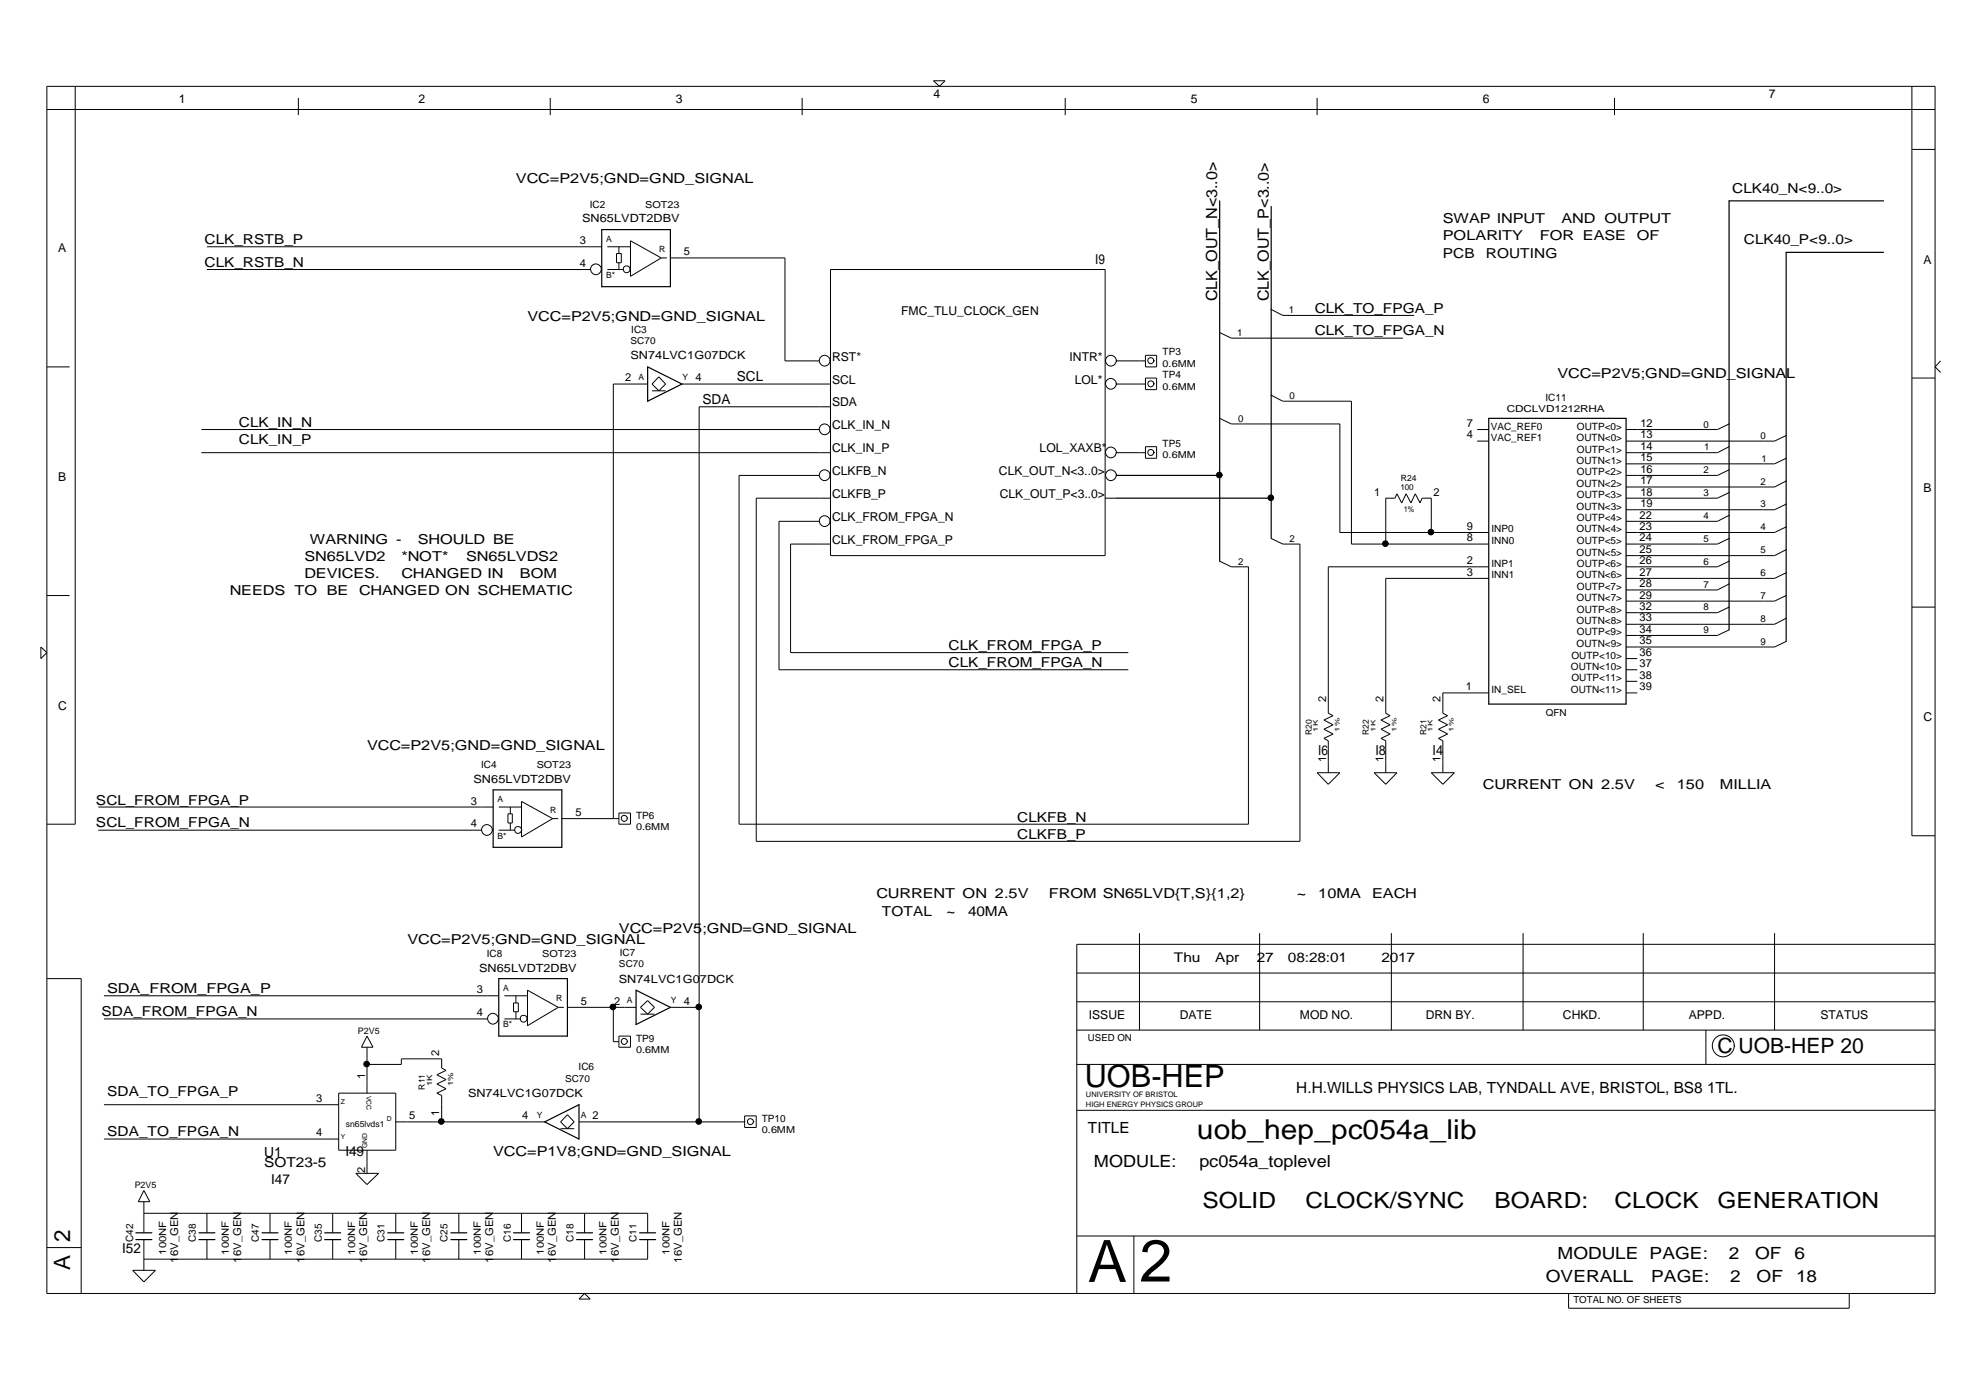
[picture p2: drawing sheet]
<svg xmlns="http://www.w3.org/2000/svg" width="420mm" height="297mm" viewBox="0 0 420 297" stroke-linecap="round" stroke-linejoin="round" font-family="sans-serif">
<g fill="none" stroke="#000" stroke-width=".21">
<path d="M9.9 18.3h400.5v256.1h-400.5zM16 18.3v156.6h-6.1M198 17.1h2.4l-1.1 1.2zM405.5 18.3v159h4.9M9.9 23.2h400.5M63.3 20.8v3.6M116.7 20.8v3.6M170.1 20.8v3.6M225.9 20.8v3.6M279.3 20.8v3.6M342.4 20.8v3.6M405.5 31.7h4.9"/>
<path d="M43.9 52.4h83.7M43.9 57.2h81.3M127.5 57.1a1.14 1.14 0 0 1-1.5 1.1 1.14 1.14 0 0 1-.4-1.9 1.14 1.14 0 0 1 1.9 .5l.1 .4M128.8 52.4h4.9M128.8 57.2h3.4M130.8 53.8h1v1.9h-1zM131.3 52.4v1.4M131.3 55.7v1.5M133.6 57.1a.73 .73 0 0 1-1 .7 .73 .73 0 0 1-.2-1.2 .73 .73 0 0 1 1.2 .2l.1 .4M133.7 51.1l6.5 3.6-6.5 3.9zM140.2 54.7h1.2M142.2 54.7h24.3v21.9h7.3"/>
<path d="M176.1 57.2h58.3v60.7h-58.3zM9.9 77.8h4.9M139.7 80l1.5 1.5-1.5 1.4-1.4-1.4zM176.1 76.5a1.14 1.14 0 0 1-1.6 1.1 1.14 1.14 0 0 1-.4-1.9 1.14 1.14 0 0 1 1.9 .4l.1 .5M236.8 76.5a1.14 1.14 0 0 1-1.6 1.1 1.14 1.14 0 0 1-.4-1.9 1.14 1.14 0 0 1 1.9 .4l.1 .5h6.1M242.9 75.4h2.4v2.4h-2.4zM244.7 76.5a.63 .63 0 0 1-.8 .6 .63 .63 0 0 1-.3-1 .63 .63 0 0 1 1.1 .2l.1 .3M258.7 70.6l2.4 1.1h36.5M269.6 65.7l2.5 1.2h27.8M411.6 76.6l-1.2 1.2 1.2 1.2M42.7 91.1h131.1M42.7 96h133.4"/>
<path d="M137.4 81.5h-7.3v92.2M138.3 82.9h2.9M144.6 81.5h31.5M176.1 91.1a1.14 1.14 0 0 1-1.6 1 1.14 1.14 0 0 1-.4-1.8 1.14 1.14 0 0 1 1.9 .4l.1 .4M176.1 86.3h-27.8v151.7M236.8 96a1.14 1.14 0 0 1-1.6 1.1 1.14 1.14 0 0 1-.4-1.9 1.14 1.14 0 0 1 1.9 .4l.1 .4h6.1M236.8 81.4a1.14 1.14 0 0 1-1.6 1.1 1.14 1.14 0 0 1-.4-1.9 1.14 1.14 0 0 1 1.9 .5l.1 .4h6.1M242.9 80.2h2.4v2.5h-2.4zM242.9 94.8h2.4v2.4h-2.4zM244.7 81.4a.63 .63 0 0 1-.8 .6 .63 .63 0 0 1-.3-1 .63 .63 0 0 1 1.1 .2l.1 .3M244.7 96a.63 .63 0 0 1-.8 .6 .63 .63 0 0 1-.3-1 .63 .63 0 0 1 1.1 .1l.1 .3M258.7 88.8l2.4 1.1h23.1v23.1h31.6"/>
<path d="M269.6 83.9l2.5 1.2h14.5v30.3h29.2M313.3 91.1h2.5M313.3 93.6h2.5M366.7 89.9l-2.4 1.2h-19.4M366.7 94.8l-2.4 1.2h-19.4M366.7 99.7l-2.4 1.2h-19.4M378.8 92.4l-2.4 1.2h-31.5M378.8 97.2l-2.4 1.2h-31.5M405.5 80.2h4.9M173.8 100.9h-17v74h108v-54.6h-3.7l-2.4-1.2M173.8 110.6h-8.6v31.5h74.1M176.1 110.5a1.14 1.14 0 0 1-1.6 1.1 1.14 1.14 0 0 1-.4-1.9 1.14 1.14 0 0 1 1.9 .5l.1 .4"/>
<path d="M176.1 100.8a1.14 1.14 0 0 1-1.6 1.1 1.14 1.14 0 0 1-.4-1.9 1.14 1.14 0 0 1 1.9 .4l.1 .5M176.1 105.7h-15.7v72.8h115.3v-63.1h-3.6l-2.5-1.2M176.1 115.4h-8.4v23.1h71.6M234.4 105.7h2.4M236.8 100.8a1.14 1.14 0 0 1-1.6 1.1 1.14 1.14 0 0 1-.4-1.9 1.14 1.14 0 0 1 1.9 .4l.1 .5M303.6 113v-7.3h-2l-.4 1-1-1.9-1 1.9-1-1.9-.9 1.9-1-1.9-.4 .9h-2v9.7M366.7 104.5l-2.4 1.2h-19.4M366.7 109.3l-2.4 1.3h-19.4M366.7 114.2l-2.4 1.2h-19.4M366.7 119.1l-2.4 1.2h-19.4M378.8 102.1l-2.4 1.2h-31.5M378.8 107l-2.4 1.2h-31.5"/>
<path d="M378.8 111.8l-2.4 1.2h-31.5M378.8 116.6l-2.4 1.3h-31.5M8.7 137.3l1.2 1.2-1.2 1.2zM9.9 126.4h4.9M315.8 120.3h-34.1v31l1 .5-1.9 1 1.9 1-1.9 .9 1.9 1-1.9 1 .9 .5v6.7M315.8 122.7h-21.9v28.6l.9 .5-1.9 1 1.9 1-1.9 .9 1.9 1-1.9 1 1 .5v6.7M344.9 139.7h2.4M366.7 128.8l-2.4 1.2h-19.4M366.7 123.9l-2.4 1.3h-19.4M366.7 133.6l-2.4 1.2h-19.4M378.8 121.5l-2.4 1.2h-31.5M378.8 126.4l-2.4 1.1h-31.5"/>
<path d="M378.8 131.2l-2.4 1.3h-31.5M378.8 136.1l-2.4 1.2h-31.5M405.5 128.8h4.9M315.8 147h-9.8v4.3l1 .5-1.9 1 1.9 1-1.9 .9 1.9 1-1.9 1 .9 .5v6.7M344.9 142.1h2.4M344.9 144.6h2.4M344.9 147h2.4M20.9 171.2h83.7M20.9 176.1h81.2M104.4 176.1a1.14 1.14 0 0 1-1.5 1.1 1.14 1.14 0 0 1-.4-1.9 1.14 1.14 0 0 1 1.9 .4l.1 .4M105.8 171.2h4.8M105.8 176.1h3.4"/>
<path d="M107.7 172.7h1v1.9h-1zM108.2 171.2v1.5M108.2 174.6v1.5M110.6 176.1a.73 .73 0 0 1-1 .6 .73 .73 0 0 1-.2-1.1 .73 .73 0 0 1 1.1 .2l.2 .3M110.6 170l6.6 3.7-6.6 3.9zM117.2 173.7h1.2M119.2 173.7h12.1M131.3 172.5h2.4v2.4h-2.4zM133 173.6a.63 .63 0 0 1-.8 .6 .63 .63 0 0 1-.3-1 .63 .63 0 0 1 1.1 .2l.1 .3M279.3 163.9h4.9l-2.5 2.5zM291.5 163.9h4.8l-2.4 2.5zM303.6 163.9h4.9l-2.5 2.5z"/>
<path d="M241.7 198v20.6M267.2 198v20.6M295.1 198v20.6M323 198v20.6M348.5 198v20.6M376.4 198v20.6M9.9 207.6h7.3v66.8M22 211.3h83.8M22 216.2h81.3M77.8 219.8l1.3 2.4h-2.4zM105.7 216.1a1.14 1.14 0 0 1-1.6 1.1 1.14 1.14 0 0 1-.3-1.9 1.14 1.14 0 0 1 1.8 .5l.2 .4M107 211.3h4.9"/>
<path d="M107 216.2h3.4M108.9 212.8h1v1.9h-1zM109.4 211.3v1.5M109.4 214.7v1.5M111.8 216.1a.73 .73 0 0 1-1 .7 .73 .73 0 0 1-.3-1.2 .73 .73 0 0 1 1.2 .2l.2 .4M111.9 210.1l6.5 3.6-6.5 3.9zM118.4 213.7h1.2M120.3 213.7h14.6M130.1 213.7v7.3h1.2M131.3 219.8h2.4v2.4h-2.4zM135.8 213.7l1.6-1.4 1.4 1.4-1.4 1.5zM135.8 215.2h3"/>
<path d="M142.2 213.7h6.1M228.4 212.5h182M228.4 206.5h182M228.4 218.6h182M361.8 218.6v7.2M410.4 200.4h-182v74M22 234.4h49.8M71.8 231.9h12.1v12.1h-12.1zM77.8 222.2v9.7M77.8 225.8h7.3v-1.1h8.6v1.9l.9 .5-1.9 .9 1.9 1.1-1.9 .9 1.9 1-1.9 .9 1 .5v5.6M83.9 238h31.6M118.9 239.5h2.9"/>
<path d="M120.3 236.5l1.5 1.5-1.5 1.5-1.4-1.5zM122.8 238h35.1M133 220.9a.63 .63 0 0 1-.8 .7 .63 .63 0 0 1-.3-1.1 .63 .63 0 0 1 1.1 .2l.1 .3M157.9 236.8h2.5v2.4h-2.5zM159.8 237.9a.63 .63 0 0 1-.8 .7 .63 .63 0 0 1-.3-1 .63 .63 0 0 1 1 .1l.2 .3M228.4 235.6h182M228.4 225.8h182M367.8 221.9a2.33 2.33 0 0 1-3.3 2.1 2.33 2.33 0 0 1-.5-3.9 2.33 2.33 0 0 1 3.8 1.2l.1 .6M22 241.7h49.8M30.5 255v6.6M30.5 252.6l1.3 2.4h-2.5zM30.5 257.4h106.9v4.2"/>
<path d="M43.9 257.4v4.2M57.3 257.4v4.2M70.6 257.4v4.2M75.5 249h4.8l-2.5 2.3zM77.8 244v5M83.9 257.4v4.2M97.3 257.4v4.2M110.6 257.4v4.2M124 257.4v4.2M9.9 264.7h7.3M28.1 269.5h4.9l-2.5 2.5zM30.5 263v6.5"/>
<path d="M43.9 263v4.2M57.3 263v4.2M70.6 263v4.2M83.9 263v4.2M97.3 263v4.2M110.6 263v4.2M122.8 275.6l1.2-1.2 1.2 1.2zM124 263v4.2M137.4 263v4.2h-106.9M228.4 262.2h182M240.5 262.2v12.2M332.7 274.4v3.2h59.5v-3.2"/>
<circle cx="258.6" cy="100.8" r=".6"/>
<circle cx="269.5" cy="105.6" r=".6"/>
<circle cx="293.8" cy="115.4" r=".6"/>
<circle cx="303.5" cy="112.9" r=".6"/>
<circle cx="130" cy="213.6" r=".6"/>
<circle cx="148.2" cy="213.6" r=".6"/>
<circle cx="77.8" cy="225.8" r=".6"/>
<circle cx="93.6" cy="237.9" r=".6"/>
<circle cx="148.2" cy="237.9" r=".6"/>
</g>
<g fill="none" stroke="#000" stroke-width=".25">
<path d="M127.6 48.7h14.6v12.1h-14.6zM258.7 42.6v76.5M269.6 43.8v70.4M399.5 53.5h-20.7v82.6M399.5 42.6h-32.8v91M137.4 77.8l7.2 3.7-7.2 3.6zM315.8 88.8h29.1v60.6h-29.1zM236.8 100.9h21.9M236.8 105.7h32.8M104.6 167.6h14.6v12.2h-14.6zM105.8 207.6h14.5v12.2h-14.5zM134.9 210.1l7.3 3.6-7.3 3.7z"/>
<path d="M115.5 238l7.3-3.6v7.3zM28.8 263h3.4M28.8 261.6h3.4M42.2 263h3.4M42.2 261.6h3.4M55.6 263h3.4M55.6 261.6h3.4M68.9 263h3.4M68.9 261.6h3.4M82.2 263h3.4M82.2 261.6h3.4M95.6 263h3.4"/>
<path d="M95.6 261.6h3.4M108.9 263h3.4M108.9 261.6h3.4M122.3 263h3.4M122.3 261.6h3.4M135.7 263h3.4M135.7 261.6h3.4"/>
</g>
<g fill="#000">
<circle cx="258.6" cy="100.8" r=".6"/>
<circle cx="269.5" cy="105.6" r=".6"/>
<circle cx="293.8" cy="115.4" r=".6"/>
<circle cx="303.5" cy="112.9" r=".6"/>
<circle cx="130" cy="213.6" r=".6"/>
<circle cx="148.2" cy="213.6" r=".6"/>
<circle cx="77.8" cy="225.8" r=".6"/>
<circle cx="93.6" cy="237.9" r=".6"/>
<circle cx="148.2" cy="237.9" r=".6"/>
</g>
<text font-size="12.6" x="241.7" y="271.9">2</text>
<text font-size="12.4" x="230.8" y="272">A</text>
<text font-size="6.5" x="230.1" y="230.7">UOB-HEP</text>
<text font-size="5.8" x="253.9" y="241.7">uob_hep_pc054a_lib</text>
<g font-size="4.8">
<text x="14.9" y="263.5" transform="rotate(-90 14.9 263.5)">2</text>
<text x="14.9" y="269.5" transform="rotate(-90 14.9 269.5)">A</text>
</g>
<g font-size="4.7">
<text x="255" y="256.3">SOLID</text>
<text x="276.9" y="256.3">CLOCK/SYNC</text>
<text x="316.9" y="256.3">BOARD:</text>
<text x="342.4" y="256.3">CLOCK</text>
<text x="364.3" y="256.3">GENERATION</text>
</g>
<text font-size="4.5" x="364.3" y="223.4">C UOB-HEP 20</text>
<g font-size="3.6">
<text x="232" y="247.7">MODULE:</text>
<text x="254.4" y="247.7">pc054a_toplevel</text>
<text x="330.3" y="267.2">MODULE PAGE:</text>
<text x="366.6" y="267.2">2</text>
<text x="372.2" y="267.2">OF</text>
<text x="380.6" y="267.2">6</text>
<text x="327.9" y="272">OVERALL</text>
<text x="350.2" y="272">PAGE:</text>
<text x="367" y="272">2</text>
<text x="372.6" y="272">OF</text>
<text x="380.9" y="272">18</text>
</g>
<g font-size="3.3">
<text x="258.2" y="64" transform="rotate(-90 258.2 64)">CLK_OUT_N&lt;3..0&gt;</text>
<text x="269.1" y="64" transform="rotate(-90 269.1 64)">CLK_OUT_P&lt;3..0&gt;</text>
<text x="274.9" y="231.9">H.H.WILLS PHYSICS LAB, TYNDALL AVE, BRISTOL, BS8 1TL.</text>
<text x="230.7" y="240.3">TITLE</text>
</g>
<text font-size="3" x="56" y="245.4">U1</text>
<g font-size="2.9">
<text x="109.4" y="38.9">VCC=P2V5;GND=GND_SIGNAL</text>
<text x="367.4" y="40.8">CLK40_N&lt;9..0&gt;</text>
<text x="306" y="47.4">SWAP INPUT</text>
<text x="331.2" y="47.4">AND OUTPUT</text>
<text x="43.4" y="51.8">CLK_RSTB_P</text>
<text x="306" y="51">POLARITY</text>
<text x="326.6" y="51">FOR EASE</text>
<text x="347.2" y="51">OF</text>
<text x="369.9" y="51.8">CLK40_P&lt;9..0&gt;</text>
<text x="43.4" y="56.6">CLK_RSTB_N</text>
<text x="232.3" y="55.9">I9</text>
<text x="306" y="54.6">PCB</text>
<text x="315.2" y="54.6">ROUTING</text>
<text x="111.9" y="68">VCC=P2V5;GND=GND_SIGNAL</text>
<text x="278.8" y="71.2">CLK_TO_FPGA_N</text>
<text x="278.8" y="66.3">CLK_TO_FPGA_P</text>
<text x="156.2" y="80.9">SCL</text>
<text x="330.3" y="80.1">VCC=P2V5;GND=GND_SIGNAL</text>
<text x="149" y="85.7">SDA</text>
<text x="50.7" y="90.6">CLK_IN_N</text>
<text x="50.7" y="94.3">CLK_IN_P</text>
<text x="64.5" y="119">SN65LVD2</text>
<text x="65.7" y="115.3">WARNING -</text>
<text x="85.1" y="119">*NOT*</text>
<text x="88.6" y="115.3">SHOULD BE</text>
<text x="98.8" y="119">SN65LVDS2</text>
<text x="64.5" y="122.6">DEVICES.</text>
<text x="85.1" y="122.6">CHANGED IN</text>
<text x="110.3" y="122.6">BOM</text>
<text x="48.7" y="126.3">NEEDS TO</text>
<text x="69.3" y="126.3">BE</text>
<text x="76.1" y="126.3">CHANGED ON SCHEMATIC</text>
<text x="201.2" y="138">CLK_FROM_FPGA_P</text>
<text x="201.2" y="141.6">CLK_FROM_FPGA_N</text>
<text x="77.8" y="159">VCC=P2V5;GND=GND_SIGNAL</text>
<text x="279.6" y="160.2">I6</text>
<text x="291.7" y="160.2">I8</text>
<text x="303.8" y="160.2">I4</text>
<text x="314.5" y="167.5">CURRENT ON 2.5V</text>
<text x="351.1" y="167.5">&lt;</text>
<text x="355.6" y="167.5">150</text>
<text x="364.8" y="167.5">MILLIA</text>
<text x="20.4" y="170.7">SCL_FROM_FPGA_P</text>
<text x="20.4" y="175.5">SCL_FROM_FPGA_N</text>
<text x="215.8" y="178">CLKFB_P</text>
<text x="215.8" y="174.4">CLKFB_N</text>
<text x="185.9" y="190.6">CURRENT ON 2.5V</text>
<text x="222.5" y="190.6">FROM SN65LVD{T,S}{1,2}</text>
<text x="275" y="190.6">~</text>
<text x="279.6" y="190.6">10MA</text>
<text x="291" y="190.6">EACH</text>
<text x="131.3" y="197.9">VCC=P2V5;GND=GND_SIGNAL</text>
<text x="187.1" y="194.3">TOTAL</text>
<text x="200.8" y="194.3">~</text>
<text x="205.4" y="194.3">40MA</text>
<text x="86.4" y="200.3">VCC=P2V5;GND=GND_SIGNAL</text>
<text x="21.5" y="215.6">SDA_FROM_FPGA_N</text>
<text x="22.7" y="210.8">SDA_FROM_FPGA_P</text>
<text x="22.7" y="232.6">SDA_TO_FPGA_P</text>
<text x="22.7" y="241.1">SDA_TO_FPGA_N</text>
<text x="73.3" y="245.2">I49</text>
<text x="104.6" y="245.2">VCC=P1V8;GND=GND_SIGNAL</text>
<text x="56" y="247.6">SOT23-5</text>
<text x="57.5" y="251.2">I47</text>
<text x="25.9" y="265.8">I52</text>
</g>
<g font-size="2.8">
<text x="249" y="204.1">Thu</text>
<text x="257.8" y="204.1">Apr</text>
<text x="266.6" y="204.1">27</text>
<text x="273.2" y="204.1">08:28:01</text>
<text x="293" y="204.1">2017</text>
</g>
<g font-size="2.6">
<text x="38" y="21.9">1</text>
<text x="88.8" y="21.9">2</text>
<text x="143.4" y="21.9">3</text>
<text x="198" y="20.7">4</text>
<text x="252.6" y="21.9">5</text>
<text x="314.5" y="21.9">6</text>
<text x="375.2" y="20.7">7</text>
<text x="12.3" y="53.5">A</text>
<text x="408" y="55.9">A</text>
<text x="191.1" y="66.8">FMC_TLU_CLOCK_GEN</text>
<text x="176.5" y="76.5">RST*</text>
<text x="226.9" y="76.5">INTR*</text>
<text x="176.5" y="81.4">SCL</text>
<text x="228" y="81.4">LOL*</text>
<text x="176.5" y="86.2">SDA</text>
<text x="176.5" y="91.1">CLK_IN_N</text>
<text x="176.5" y="96">CLK_IN_P</text>
<text x="220.5" y="96">LOL_XAXB*</text>
<text x="12.3" y="102">B</text>
<text x="176.5" y="100.8">CLKFB_N</text>
<text x="211.9" y="100.8">CLK_OUT_N&lt;3..0&gt;</text>
<text x="176.5" y="105.6">CLKFB_P</text>
<text x="212" y="105.6">CLK_OUT_P&lt;3..0&gt;</text>
<text x="408" y="104.4">B</text>
<text x="176.5" y="110.5">CLK_FROM_FPGA_N</text>
<text x="176.5" y="115.3">CLK_FROM_FPGA_P</text>
<text x="12.3" y="150.6">C</text>
<text x="408" y="152.9">C</text>
<text x="230.9" y="216.1">ISSUE</text>
<text x="250.2" y="216.1">DATE</text>
<text x="275.7" y="216.1">MOD NO.</text>
<text x="302.4" y="216.1">DRN BY.</text>
<text x="331.5" y="216.1">CHKD.</text>
<text x="358.2" y="216.1">APPD.</text>
<text x="386.1" y="216.1">STATUS</text>
</g>
<g font-size="2.4">
<text x="123.5" y="47.2">SN65LVDT2DBV</text>
<text x="133.7" y="76.2">SN74LVC1G07DCK</text>
<text x="100.4" y="166.1">SN65LVDT2DBV</text>
<text x="101.6" y="206.2">SN65LVDT2DBV</text>
<text x="131.3" y="208.5">SN74LVC1G07DCK</text>
<text x="99.3" y="232.8">SN74LVC1G07DCK</text>
</g>
<g font-size="2.3">
<text x="123" y="51.8">3</text>
<text x="123" y="56.6">4</text>
<text x="145.1" y="54.1">5</text>
<text x="132.6" y="80.9">2</text>
<text x="147.5" y="80.9">4</text>
<text x="311.1" y="90.6">7</text>
<text x="311.1" y="93">4</text>
<text x="347.9" y="90.6">12</text>
<text x="347.9" y="95.5">14</text>
<text x="347.9" y="93">13</text>
<text x="347.9" y="100.3">16</text>
<text x="347.9" y="97.9">15</text>
<text x="291.5" y="105.2">1</text>
<text x="304.1" y="105.2">2</text>
<text x="347.9" y="107.6">19</text>
<text x="347.9" y="105.2">18</text>
<text x="347.9" y="102.7">17</text>
<text x="311.1" y="112.5">9</text>
<text x="347.8" y="110">22</text>
<text x="347.8" y="112.5">23</text>
<text x="311.1" y="114.8">8</text>
<text x="311.1" y="119.8">2</text>
<text x="347.8" y="119.8">26</text>
<text x="347.8" y="114.8">24</text>
<text x="347.8" y="117.3">25</text>
<text x="311.1" y="122.1">3</text>
<text x="347.8" y="122.1">27</text>
<text x="347.8" y="124.6">28</text>
<text x="347.8" y="127">29</text>
<text x="347.8" y="129.4">32</text>
<text x="347.8" y="131.9">33</text>
<text x="347.8" y="134.3">34</text>
<text x="347.8" y="136.7">35</text>
<text x="347.8" y="139.1">36</text>
<text x="347.8" y="141.6">37</text>
<text x="347.8" y="144">38</text>
<text x="281.3" y="149" transform="rotate(-90 281.3 149)">2</text>
<text x="293.4" y="149" transform="rotate(-90 293.4 149)">2</text>
<text x="305.5" y="149" transform="rotate(-90 305.5 149)">2</text>
<text x="310.9" y="146.4">1</text>
<text x="347.8" y="146.4">39</text>
<text x="281.3" y="161.6" transform="rotate(-90 281.3 161.6)">1</text>
<text x="293.4" y="161.6" transform="rotate(-90 293.4 161.6)">1</text>
<text x="305.5" y="161.6" transform="rotate(-90 305.5 161.6)">1</text>
<text x="99.9" y="170.7">3</text>
<text x="122" y="173.1">5</text>
<text x="99.9" y="175.5">4</text>
<text x="101.1" y="215.6">4</text>
<text x="101.1" y="210.8">3</text>
<text x="123.2" y="213.1">5</text>
<text x="130.3" y="213.1">2</text>
<text x="145.1" y="213.1">4</text>
<text x="93.2" y="224.1" transform="rotate(-90 93.2 224.1)">2</text>
<text x="67.1" y="233.8">3</text>
<text x="77.4" y="228.9" transform="rotate(-90 77.4 228.9)">1</text>
<text x="86.8" y="237.4">5</text>
<text x="93.2" y="236.8" transform="rotate(-90 93.2 236.8)">1</text>
<text x="110.8" y="237.4">4</text>
<text x="125.7" y="237.4">2</text>
<text x="67.1" y="241.1">4</text>
<text x="77.4" y="248.9" transform="rotate(-90 77.4 248.9)">2</text>
<text x="37.8" y="267.9" transform="rotate(-90 37.8 267.9)">16V_GEN</text>
<text x="51.2" y="267.9" transform="rotate(-90 51.2 267.9)">16V_GEN</text>
<text x="64.5" y="267.9" transform="rotate(-90 64.5 267.9)">16V_GEN</text>
<text x="77.8" y="267.9" transform="rotate(-90 77.8 267.9)">16V_GEN</text>
<text x="91.2" y="267.9" transform="rotate(-90 91.2 267.9)">16V_GEN</text>
<text x="104.6" y="267.9" transform="rotate(-90 104.6 267.9)">16V_GEN</text>
<text x="117.9" y="267.9" transform="rotate(-90 117.9 267.9)">16V_GEN</text>
<text x="131.3" y="267.9" transform="rotate(-90 131.3 267.9)">16V_GEN</text>
<text x="144.6" y="267.9" transform="rotate(-90 144.6 267.9)">16V_GEN</text>
</g>
<g font-size="2.1">
<text x="125.1" y="44.1">IC2</text>
<text x="133.9" y="70.6">IC3</text>
<text x="246.6" y="75.4">TP3</text>
<text x="246.6" y="80.2">TP4</text>
<text x="327.8" y="85.1">IC11</text>
<text x="246.6" y="94.8">TP5</text>
<text x="316.2" y="91.1">VAC_REF0</text>
<text x="316.2" y="93.6">VAC_REF1</text>
<text x="334.4" y="93.6">OUTN&lt;0&gt;</text>
<text x="334.5" y="91.1">OUTP&lt;0&gt;</text>
<text x="334.4" y="98.4">OUTN&lt;1&gt;</text>
<text x="334.5" y="96">OUTP&lt;1&gt;</text>
<text x="334.5" y="100.9">OUTP&lt;2&gt;</text>
<text x="334.4" y="103.3">OUTN&lt;2&gt;</text>
<text x="334.5" y="105.7">OUTP&lt;3&gt;</text>
<text x="316.3" y="113">INP0</text>
<text x="334.4" y="113">OUTN&lt;4&gt;</text>
<text x="334.4" y="108.2">OUTN&lt;3&gt;</text>
<text x="334.5" y="110.6">OUTP&lt;4&gt;</text>
<text x="316.3" y="115.4">INN0</text>
<text x="334.4" y="117.9">OUTN&lt;5&gt;</text>
<text x="334.5" y="115.4">OUTP&lt;5&gt;</text>
<text x="316.3" y="122.7">INN1</text>
<text x="316.3" y="120.3">INP1</text>
<text x="334.4" y="122.7">OUTN&lt;6&gt;</text>
<text x="334.5" y="125.2">OUTP&lt;7&gt;</text>
<text x="334.5" y="120.3">OUTP&lt;6&gt;</text>
<text x="334.4" y="127.5">OUTN&lt;7&gt;</text>
<text x="334.5" y="130">OUTP&lt;8&gt;</text>
<text x="334.4" y="132.5">OUTN&lt;8&gt;</text>
<text x="334.4" y="137.3">OUTN&lt;9&gt;</text>
<text x="334.5" y="134.8">OUTP&lt;9&gt;</text>
<text x="333.2" y="142.1">OUTN&lt;10&gt;</text>
<text x="333.3" y="139.7">OUTP&lt;10&gt;</text>
<text x="316.3" y="147">IN_SEL</text>
<text x="333.2" y="147">OUTN&lt;11&gt;</text>
<text x="333.3" y="144.6">OUTP&lt;11&gt;</text>
<text x="102.1" y="163">IC4</text>
<text x="134.9" y="173.7">TP6</text>
<text x="103.2" y="203.1">IC8</text>
<text x="131.4" y="202.8">IC7</text>
<text x="134.9" y="221">TP9</text>
<text x="122.7" y="227.1">IC6</text>
<text x="161.6" y="238">TP10</text>
<text x="28.2" y="263.5" transform="rotate(-90 28.2 263.5)">C42</text>
<text x="41.5" y="263.5" transform="rotate(-90 41.5 263.5)">C38</text>
<text x="54.9" y="263.5" transform="rotate(-90 54.9 263.5)">C47</text>
<text x="68.3" y="263.5" transform="rotate(-90 68.3 263.5)">C35</text>
<text x="81.6" y="263.5" transform="rotate(-90 81.6 263.5)">C31</text>
<text x="94.9" y="263.5" transform="rotate(-90 94.9 263.5)">C25</text>
<text x="108.3" y="263.5" transform="rotate(-90 108.3 263.5)">C16</text>
<text x="121.6" y="263.5" transform="rotate(-90 121.6 263.5)">C18</text>
<text x="135" y="263.5" transform="rotate(-90 135 263.5)">C11</text>
<text x="35.3" y="266.2" transform="rotate(-90 35.3 266.2)">100NF</text>
<text x="48.5" y="266.2" transform="rotate(-90 48.5 266.2)">100NF</text>
<text x="61.9" y="266.2" transform="rotate(-90 61.9 266.2)">100NF</text>
<text x="75.3" y="266.2" transform="rotate(-90 75.3 266.2)">100NF</text>
<text x="88.6" y="266.2" transform="rotate(-90 88.6 266.2)">100NF</text>
<text x="102" y="266.2" transform="rotate(-90 102 266.2)">100NF</text>
<text x="115.3" y="266.2" transform="rotate(-90 115.3 266.2)">100NF</text>
<text x="128.6" y="266.2" transform="rotate(-90 128.6 266.2)">100NF</text>
<text x="142" y="266.2" transform="rotate(-90 142 266.2)">100NF</text>
</g>
<g font-size="2">
<text x="136.9" y="44.1">SOT23</text>
<text x="262.4" y="71.2">1</text>
<text x="273.3" y="66.4">1</text>
<text x="133.7" y="72.9">SC70</text>
<text x="246.6" y="77.8">0.6MM</text>
<text x="246.6" y="82.7">0.6MM</text>
<text x="262.6" y="89.4">0</text>
<text x="273.5" y="84.6">0</text>
<text x="319.6" y="87.5">CDCLVD1212RHA</text>
<text x="361.3" y="90.7">0</text>
<text x="361.5" y="95.5">1</text>
<text x="373.4" y="93.1">0</text>
<text x="246.6" y="97.2">0.6MM</text>
<text x="361.3" y="100.4">2</text>
<text x="373.6" y="98">1</text>
<text x="361.3" y="105.3">3</text>
<text x="373.4" y="107.6">3</text>
<text x="373.4" y="102.8">2</text>
<text x="361.3" y="110.1">4</text>
<text x="373.4" y="112.6">4</text>
<text x="262.6" y="119.8">2</text>
<text x="273.5" y="114.9">2</text>
<text x="361.3" y="114.9">5</text>
<text x="361.3" y="119.8">6</text>
<text x="373.4" y="117.4">5</text>
<text x="361.3" y="124.7">7</text>
<text x="373.4" y="122.2">6</text>
<text x="361.3" y="129.5">8</text>
<text x="373.4" y="127.1">7</text>
<text x="373.4" y="131.9">8</text>
<text x="361.3" y="134.4">9</text>
<text x="373.4" y="136.8">9</text>
<text x="327.9" y="151.8">QFN</text>
<text x="113.8" y="163">SOT23</text>
<text x="134.9" y="176.1">0.6MM</text>
<text x="115" y="203.1">SOT23</text>
<text x="131.3" y="205.3">SC70</text>
<text x="230.8" y="220.9">USED ON</text>
<text x="134.9" y="223.5">0.6MM</text>
<text x="119.8" y="229.5">SC70</text>
<text x="161.6" y="240.4">0.6MM</text>
<text x="333.7" y="276.5">TOTAL NO. OF SHEETS</text>
</g>
<g font-size="1.9">
<text x="75.9" y="219.3">P2V5</text>
<text x="28.6" y="252.1">P2V5</text>
</g>
<g font-size="1.8">
<text x="128.6" y="51.3">A</text>
<text x="139.8" y="53.5">R</text>
<text x="128.6" y="59">B*</text>
<text x="135.4" y="80.6">A</text>
<text x="144.7" y="80.6">Y</text>
<text x="297.1" y="102.1">R24</text>
<text x="278.2" y="155.9" transform="rotate(-90 278.2 155.9)">R20</text>
<text x="290.4" y="155.9" transform="rotate(-90 290.4 155.9)">R22</text>
<text x="302.5" y="156" transform="rotate(-90 302.5 156)">R21</text>
<text x="105.5" y="170.2">A</text>
<text x="116.7" y="172.4">R</text>
<text x="105.5" y="177.9">B*</text>
<text x="106.7" y="210.3">A</text>
<text x="118" y="212.5">R</text>
<text x="133" y="212.9">A</text>
<text x="142.3" y="212.9">Y</text>
<text x="106.7" y="218">B*</text>
<text x="90.1" y="231.2" transform="rotate(-90 90.1 231.2)">R11</text>
<text x="73.4" y="239">sn65lvds1</text>
<text x="113.8" y="237.2">Y</text>
<text x="123.2" y="237.2">A</text>
</g>
<g font-size="1.7">
<text x="297" y="104">100</text>
<text x="297.7" y="108.6">1%</text>
</g>
<g font-size="1.6">
<text x="230.3" y="232.7">UNIVERSITY OF BRISTOL</text>
<text x="230.3" y="234.8">HIGH ENERGY PHYSICS GROUP</text>
</g>
<g font-size="1.5">
<text x="91.6" y="230.5" transform="rotate(-90 91.6 230.5)">1K</text>
<text x="96.1" y="230.5" transform="rotate(-90 96.1 230.5)">1%</text>
</g>
<g font-size="1.4">
<text x="77.8" y="232.4" transform="rotate(90 77.8 232.4)">VCC</text>
<text x="72.3" y="234.3">Z</text>
<text x="82.1" y="237.9">D</text>
<text x="72.3" y="241.6">Y</text>
<text x="77.8" y="243.6" transform="rotate(-90 77.8 243.6)">GND</text>
</g>
<g font-size="1.3">
<text x="279.5" y="155.2" transform="rotate(-90 279.5 155.2)">1K</text>
<text x="284.1" y="155.2" transform="rotate(-90 284.1 155.2)">1%</text>
<text x="291.7" y="155.2" transform="rotate(-90 291.7 155.2)">1K</text>
<text x="296.2" y="155.2" transform="rotate(-90 296.2 155.2)">1%</text>
<text x="303.8" y="155.2" transform="rotate(-90 303.8 155.2)">1K</text>
<text x="308.3" y="155.2" transform="rotate(-90 308.3 155.2)">1%</text>
</g>
</svg>
